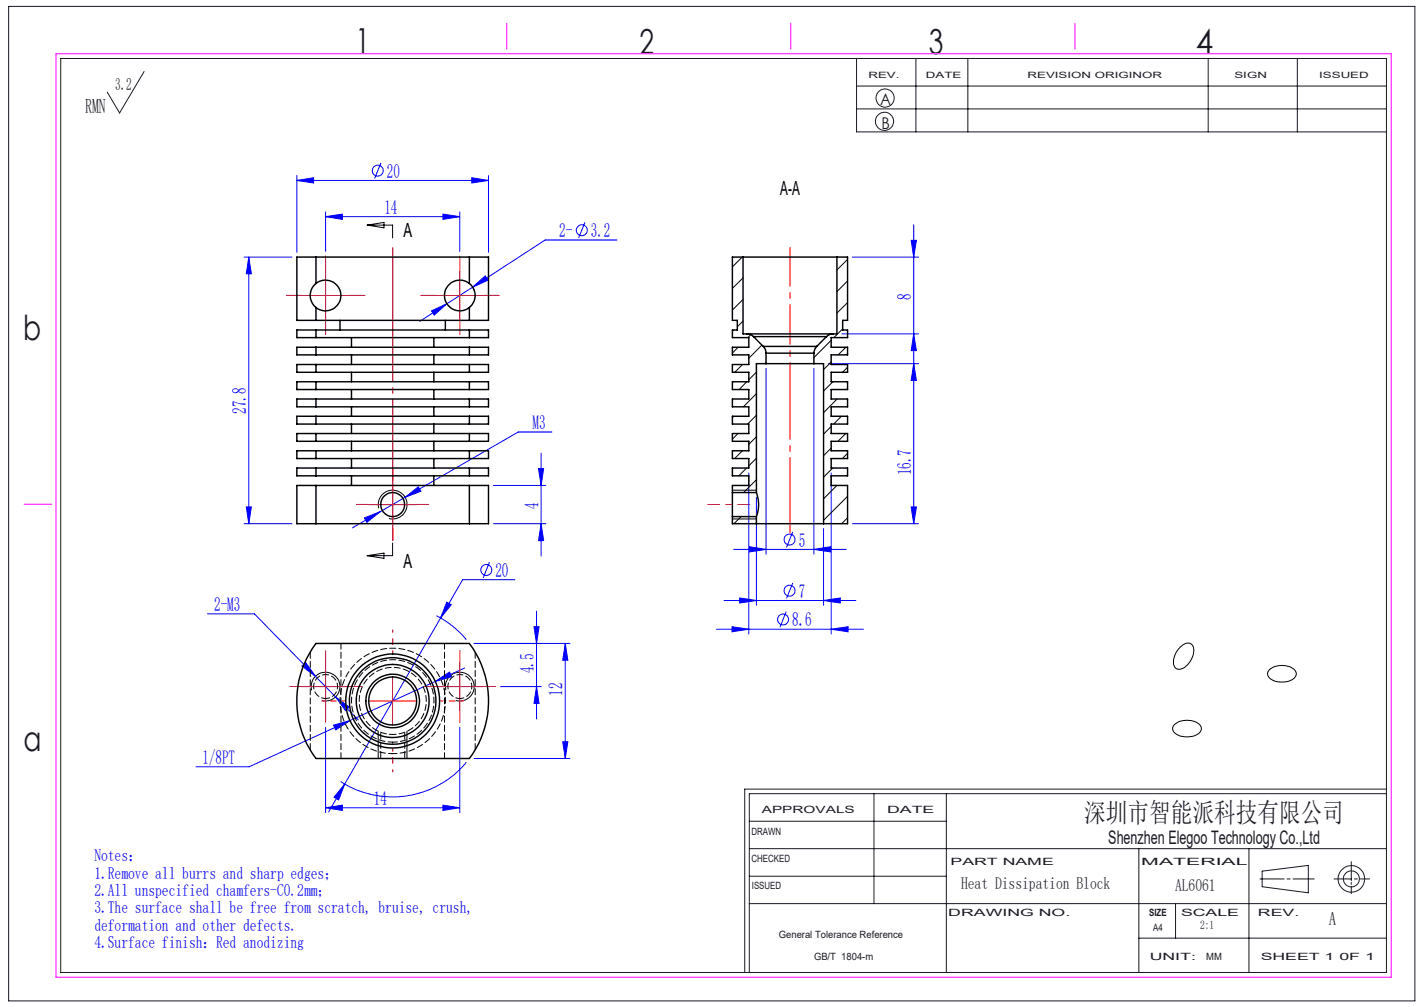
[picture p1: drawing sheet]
<svg xmlns="http://www.w3.org/2000/svg" width="297mm" height="210mm" viewBox="0 0 297 210" stroke-linecap="round" stroke-linejoin="round" font-family="sans-serif">
<g fill="none" stroke="#00f" stroke-width=".21">
<path d="M61.9 37.6l3.5-.5v1.1zM61.9 36.6v16M61.9 37.6h40M79.4 34l-1.3 3.2M98.4 37.1l3.5 .5-3.5 .6zM101.9 36.6v16M50.9 53.6h10M51.9 53.6l.5 3.5h-1zM51.9 53.6v55.6M67.9 45.2l3.5-.5v1zM67.9 44.2v8.2M67.9 45.2h28"/>
<path d="M92.4 44.7l3.5 .5-3.5 .5zM95.9 44.2v8.2M98.6 59.8l.4 .9M98.6 59.9l2.6-2.4 .6 .9zM98.6 59.9l-5.4 3.5M122 46.4l-1.3 3.2M128.7 50.1h-15l-15.1 9.8M177.8 53.6h13.8M190 50.1h1.1l-.5 3.5zM190.6 46.9v62.3M90 64.8l3.2-1.4-2.6 2.3zM93.2 63.4l-5.6 3.6"/>
<path d="M159.8 76.8v38.8M169.8 76.8v38.8M172.8 75.8h18.8M175.6 69.6h16M190.6 69.6l.5 3.5h-1.1zM190.6 75.8l.5 3.5h-1.1zM112.3 97.7h1.1l-.5 3.5zM112.9 94.5v21.4M115.1 90.1h-7l-23.6 13.6M156.2 98.6v33.6M173.4 98.6v33.6M50.9 109.2h10"/>
<path d="M51.4 105.7h1l-.5 3.5zM76 108l3.3-1.3-2.8 2.2zM84.5 103.7l2.7-2.2 .6 .9zM84.5 103.7l-11 6.4M102.1 117.2l-1.3 3.3M102.9 109.2h10.9M102.9 101.2h10.9M112.9 109.2l.5 3.5h-1.1zM153 114.6h23.5M156.3 114l3.5 .6-3.5 .5zM157.8 103.7v22.5M165.3 110.9l-1.3 3.3"/>
<path d="M169.8 114.6l3.4-.6v1.1zM171.8 110.2v16M177.8 109.2h13.8M190 105.7h1.1l-.5 3.5zM43.3 128h9.8l12.7 13M63 138.9l.7-.7 2.1 2.8zM91 128.4a19.6 19.6 0 0 1 6.3 5M91.9 128.9l-20 34.6M93.2 125.6l.9 .5-2.2 2.8zM96.9 139.3l-44.9 20.6h-11.1M98.9 134.2h20M107.4 120.9h-10.9l-4.6 8"/>
<path d="M111.4 130.7h1l-.5 3.5zM111.9 127.5v22.4M117.9 134.2v24M117.9 134.2l.5 3.5h-1zM149.4 131.2h30.7M151 125.2h27.5M152.7 130.7l3.5 .5-3.5 .6zM154.3 124.7l3.5 .5-3.5 .6zM164 127.6l-1.3 3.2M165.3 121.6l-1.3 3.2M171.8 125.2l3.5-.5v1.1zM173.4 131.2l3.5-.5v1.1z"/>
<path d="M65.8 141l4.2 4.3M67.9 151.7v17.8M69.6 151.2l3.4-.9-3 1.9zM70 145.3l2.8 2.2-.7 .7zM70 145.3l4.7 4.8M90.8 142.1l3-1.9 .4 .9zM95.9 151.7v17.8M97.3 159a19.9 19.9 0 0 1-26.3 4M98.9 158.2h20M104.4 143.2h8.5M111.9 143.2l.5 3.5h-1zM117.4 154.7h1l-.5 3.5z"/>
<path d="M67.9 168.4l3.5-.5v1.1zM67.9 168.4h28M71.9 163.5l-1.3 3.3-.9-.5zM71.9 163.5l-3.4 5.8M92.4 167.9l3.5 .5-3.5 .6z"/>
<circle cx="78.8" cy="35.6" r="1.14"/>
<circle cx="121.3" cy="48" r="1.15"/>
<circle cx="101.4" cy="118.9" r="1.14"/>
<circle cx="164.7" cy="112.5" r="1.13"/>
<circle cx="163.3" cy="129.2" r="1.14"/>
<circle cx="164.7" cy="123.2" r="1.13"/>
</g>
<g fill="none" stroke="#191924" stroke-width=".21">
<path d="M1.8 1.3h293.3v207.4h-293.3zM12.7 12.2h276.5v190.6h-276.5zM30.1 14.9l-5.2 8.7-2.5-4.4M178.6 12.2v15.3h110.6M178.6 17.9h110.6M191 12.2v15.3M201.9 12.2v15.3M252 12.2v15.3M270.6 12.2v15.3M178.6 22.7h110.6M156.3 177h132.9M156.3 171.3h41.1"/>
<path d="M182.3 165.5v22.9M197.4 165.5v37.3M237.5 177v25.8M260.5 177v25.8M281.8 179.7v4M289.2 165.5h-132.9v37.3M289.2 164.6h-133.9v38.2M156.3 188.4h132.9M156.3 182.7h41.1M237.5 195.6h51.7M245.2 188.4v7.2M262.8 183.3h5"/>
<path d="M263.2 181.7l9.7-1.2v5.7l-9.7-1.3zM268.4 183.3h.7M269.7 183.3h4.4M278.2 183.3h3.6M281.8 184v.4M281.8 184.8v1.6M282.5 183.3h.6M283.7 183.3h1.9"/>
<circle cx="184.5" cy="25.3" r="1.9"/>
<circle cx="184.6" cy="20.4" r="1.89"/>
<circle cx="281.9" cy="183.3" r="1.68"/>
<circle cx="281.9" cy="183.3" r="2.77"/>
</g>
<g fill="none" stroke="#000" stroke-width=".21">
<path d="M76.6 46.9h5.3v2.7M76.6 46.9l3.5-.5v1.1zM76.6 115.9l3.5-.6v1.1zM79 106a3 3 0 0 1 2.6-3.8 3 3 0 0 1 3.3 3.3 3 3 0 0 1-3.8 2.6M81.9 113.2v2.7h-5.3M152.8 102.2h5M152.8 108.2h5M246.2 134.9a1.68 1.68 0 0 1 2.4-.4 3.7 3.7 0 0 1-1.2 4.4 1.46 1.46 0 0 1-2.5 .1 4.1 4.1 0 0 1 1.3-4.1zM264.8 139.6a4.1 4.1 0 0 1 5.4 .4 1.54 1.54 0 0 1-1.3 2 4 4 0 0 1-4.4-1 1.21 1.21 0 0 1 .3-1.4zM65 144a3 3 0 0 1 2.6-3.8 3 3 0 0 1 3.3 3.2 3 3 0 0 1-3.8 2.7M78.9 152.5v5.7M84.9 152.5v5.7"/>
<path d="M93 144a2.99 2.99 0 0 1 2.6-3.8 2.99 2.99 0 0 1 3.3 3.2 2.99 2.99 0 0 1-3.8 2.7M245 151.1a4.1 4.1 0 0 1 5.4 .3 1.54 1.54 0 0 1-1.3 2 4 4 0 0 1-4.4-1 1.08 1.08 0 0 1 .3-1.3z"/>
</g>
<path d="M81.9 51.6v59.6" fill="none" stroke="#f00" stroke-width=".21" stroke-dasharray="30.5 1.3 1.3 1.3" stroke-dashoffset="2.6"/>
<path d="M164.8 75.8v35.4" fill="none" stroke="#f00" stroke-width=".21" stroke-dasharray="30.5 1.3 1.3 1.3" stroke-dashoffset="14.7"/>
<path d="M156.4 105.2h-8.8" fill="none" stroke="#f00" stroke-width=".21" stroke-dasharray="30.5 1.3 1.3 1.3" stroke-dashoffset="28"/>
<path d="M164.8 75.8v-4.2" fill="none" stroke="#f00" stroke-width=".21" stroke-dasharray="30.5 1.3 1.3 1.3" stroke-dashoffset="30.3"/>
<path d="M164.8 71.6v-20" fill="none" stroke="#f00" stroke-width=".21" stroke-dasharray="30.5 1.3 1.3 1.3" stroke-dashoffset="22.4"/>
<path d="M11.7 11.2h278.5v192.6h-278.5zM105.7 4.9v5.3M164.9 4.9v5.3M224.2 4.9v5.3M5 105.2h5.8" fill="none" stroke="#f0f" stroke-width=".21"/>
<g fill="none" stroke="#f00" stroke-width=".21" stroke-dasharray="30.5 1.3 1.3 1.3">
<path d="M67.9 56.6v-3.2M95.9 56.6v-3.2M62.9 61.6h-3.2M67.9 66.6v3.2M72.9 61.6h3.2M90.9 61.6h-3.2M95.9 66.6v3.2M100.9 61.6h3.2M76.9 105.2h-2.5M81.9 110.2v2.5M81.9 100.2v-2.5M86.9 105.2h2.5"/>
<path d="M67.9 138.2v-2.5M95.9 138.2v-2.5M62.9 143.2h-2.5M67.9 148.2v2.5M72.9 143.2h2.5M90.9 143.2h-2.5M95.9 148.2v2.5M100.9 143.2h2.5"/>
</g>
<path d="M67.9 56.6v10M95.9 56.6v10M62.9 61.6h10M90.9 61.6h10M76.9 105.2h10M81.9 100.2v10M67.9 138.2v10M95.9 138.2v10M62.9 143.2h10M76.9 146.2h10M81.9 141.2v10M90.9 143.2h10" fill="none" stroke="#f00" stroke-width=".21"/>
<path d="M81.9 136.2v-4.8M71.9 146.2h-4.8M81.9 156.2v4.8M91.9 146.2h4.8" fill="none" stroke="#f00" stroke-width=".21" stroke-dasharray="30.5 1.3 1.3 1.3" stroke-dashoffset="30"/>
<g fill="#00f">
<path d="M90 64.8l.6 .9 2.6-2.3zM98.6 59.9l3.2-1.5-.6-.9zM76 108l.5 .9 2.8-2.2zM84.5 103.7l3.3-1.3-.6-.9zM71.9 163.5l-2.2 2.8 .9 .5zM93.2 125.6l-1.3 3.3 2.2-2.8zM70 145.3l2.1 2.9 .7-.7zM63 138.9l2.8 2.1-2.1-2.8zM90.8 142.1l3.4-1-.4-.9zM69.6 151.2l.4 1 3-1.9z"/>
<path d="M154.3 124.7l3.5 .5-3.5 .6zM171.8 125.2l3.5-.5v1.1zM156.3 114l3.5 .6-3.5 .5zM169.8 114.6l3.4-.6v1.1zM152.7 130.7l3.5 .5-3.5 .6zM173.4 131.2l3.5-.5v1.1z"/>
<path d="M98.4 37.1l3.5 .5-3.5 .6zM61.9 37.6l3.5-.5v1.1z"/>
<path d="M112.9 109.2l.5 3.5h-1.1zM112.3 97.7h1.1l-.5 3.5z"/>
<path d="M190 50.1h1.1l-.5 3.5zM190.6 69.6l.5 3.5h-1.1zM190.6 75.8l.5 3.5h-1.1zM190 105.7h1.1l-.5 3.5z"/>
<path d="M111.4 130.7h1l-.5 3.5zM111.9 143.2l.5 3.5h-1zM117.9 134.2l.5 3.5h-1zM117.4 154.7h1l-.5 3.5z"/>
<path d="M51.9 53.6l.5 3.5h-1zM51.4 105.7h1l-.5 3.5z"/>
<path d="M67.9 45.2l3.5-.5v1zM92.4 44.7l3.5 .5-3.5 .5zM67.9 168.4l3.5-.5v1.1zM92.4 167.9l3.5 .5-3.5 .6z"/>
</g>
<g fill="none" stroke="#000" stroke-width=".3">
<path d="M65.9 53.6h-4v13.2h4M65.9 59.1a3.2 3.2 0 0 0 0 5M65.9 59.1a3.2 3.2 0 0 1 4.3 .3 3.2 3.2 0 0 1 0 4.4 3.2 3.2 0 0 1-4.3 .3M65.9 53.6v5.5M65.9 53.6h32M97.9 53.6h4v13.2h-4M97.9 59.1a3.2 3.2 0 0 1 0 5M97.9 59.1a3.2 3.2 0 0 0-4.3 .3 3.2 3.2 0 0 0 0 4.4 3.2 3.2 0 0 0 4.3 .3M97.9 53.6v5.5M155 53.6h19.6M155 53.6h-2.2v13.2h1v2h-1v1.6h3.4v2h-3.4v1.6h3.4v2h-3.4v1.6h3.4v2h-3.4v1.6h3.4v2h-3.4v1.6h3.4v2h-3.4v1.6h3.4v2h-3.4v1.6h3.4v2h-3.4v1.6h3.4v2h-3.4v1.6h3.4v2h-3.4v1.5M155 53.6v16h.8"/>
<path d="M174.6 53.6h2.2v13.2h-1v2h1v1.6h-3.4v2h3.4v1.6h-3.4v2h3.4v1.6h-3.4v2h3.4v1.6h-3.4v2h3.4v1.6h-3.4v2h3.4v1.6h-3.4v2h3.4v1.6h-3.4v2h3.4v1.6h-3.4v2h3.4v1.6h-3.4v2h3.4v8h-5M174.6 53.6v16h-.8M65.9 72.4h-4v1.6h4M65.9 76h-4v1.6h4M65.9 68.8h-4v1.6h4M65.9 79.6h-4v1.6h4M65.9 64.1v2.7M65.9 68.8v1.6M65.9 72.4v1.6M65.9 76v1.6M65.9 79.6v1.6M65.9 66.8h32"/>
<path d="M65.9 74h32M65.9 72.4h32M65.9 77.6h32M65.9 76h32M65.9 68.8h32M65.9 70.4h32M65.9 79.6h32M70.9 66.8v2M73.3 70.4v2M73.3 74v2M73.3 77.6v2M90.5 70.4v2"/>
<path d="M90.5 74v2M90.5 77.6v2M92.9 66.8v2M97.9 72.4h4v1.6h-4M97.9 76h4v1.6h-4M97.9 68.8h4v1.6h-4M97.9 79.6h4v1.6h-4M97.9 64.1v2.7M97.9 68.8v1.6M97.9 72.4v1.6M97.9 76v1.6M97.9 79.6v1.6"/>
<path d="M155.8 69.6l.5 .1 .9 .5M155.8 69.6h18M157.2 70.2h15.2M157.2 70.2l2 2M159.2 72.2a1.78 1.78 0 0 1 .6 1.5M159.2 72.2h11.2M159.8 73.7h10M159.8 75.8h10M159.8 75.8h-2v26.9M159.8 73.7v2.1M169.8 75.8h2v33.4M169.8 73.7v2.1"/>
<path d="M170.4 72.2l-.4 .5-.2 1M172.4 70.2l-2 2M173.8 69.6l-.6 .1-.8 .5M65.9 83.2h-4v1.6h4M65.9 86.8h-4v1.6h4M65.9 90.4h-4v1.6h4M65.9 97.6h-4v1.6h4M65.9 94h-4v1.6h4M65.9 83.2v1.6M65.9 86.8v1.6M65.9 90.4v1.6M65.9 94v1.6"/>
<path d="M65.9 97.6v1.6M65.9 83.2h32M65.9 84.8h32M65.9 86.8h32M65.9 88.4h32M65.9 90.4h32M65.9 92h32M65.9 94h32M65.9 95.6h32M65.9 81.2h32M65.9 97.6h32M65.9 99.2h32"/>
<path d="M73.3 81.2v2M73.3 84.8v2M73.3 88.4v2M73.3 92v2M73.3 95.6v2M73.3 99.2v2M90.5 81.2v2M90.5 84.8v2M90.5 88.4v2M90.5 92v2M90.5 95.6v2M90.5 99.2v2"/>
<path d="M97.9 83.2h4v1.6h-4M97.9 86.8h4v1.6h-4M97.9 90.4h4v1.6h-4M97.9 97.6h4v1.6h-4M97.9 94h4v1.6h-4M97.9 83.2v1.6M97.9 86.8v1.6M97.9 90.4v1.6M97.9 94v1.6M97.9 97.6v1.6M65.9 101.2h-4v8h4M65.9 101.2v8"/>
<path d="M65.9 101.2h32M65.9 109.2h32M97.9 101.2h4v8h-4M97.9 101.2v8M152.8 102.7v5M152.8 107.7v1.5h5M152.8 107.7h5M152.8 102.7h5M157.8 102.7a7 7 0 0 1 0 5M157.8 109.2h14M157.8 107.7v1.5M65.9 134.2h32a20 20 0 0 1 0 24h-32a20 20 0 0 1 0-24z"/>
<circle cx="81.9" cy="105.2" r="2.5"/>
<circle cx="81.9" cy="146.2" r="5.6"/>
<circle cx="81.9" cy="146.2" r="5"/>
<circle cx="81.9" cy="146.2" r="9"/>
<circle cx="81.9" cy="146.2" r="9.8"/>
<circle cx="81.9" cy="146.2" r="7.6"/>
</g>
<path d="M67.9 145.7a2.5 2.5 0 0 1-2.2-3.7 2.5 2.5 0 0 1 4.2-.3 2.5 2.5 0 0 1-1.6 3.9l-.4 .1M81.9 157.2a11 11 0 0 0 9.7-16.3 11 11 0 0 0-18.9-.7 11 11 0 0 0 8.3 16.9l.9 .1M95.9 145.7a2.5 2.5 0 0 1-2.2-3.7 2.5 2.5 0 0 1 4.2-.3 2.5 2.5 0 0 1-1.6 3.9l-.4 .1" fill="none" stroke="#000" stroke-width=".21" stroke-dasharray="1.3 .6" stroke-dashoffset=".4"/>
<path d="M81.9 154.8a8.6 8.6 0 0 1-7.6-12.7 8.6 8.6 0 0 1 14.8-.7 8.6 8.6 0 0 1-6.4 13.3l-.8 .1" fill="none" stroke="#000" stroke-width=".21" stroke-dasharray="1.3 .6" stroke-dashoffset=".3"/>
<path d="M81.9 153.2a7 7 0 0 1-6.2-10.3 7 7 0 0 1 12-.6 7 7 0 0 1-5.1 10.8l-.7 .1" fill="none" stroke="#000" stroke-width=".21" stroke-dasharray="1.3 .6" stroke-dashoffset=".6"/>
<path d="M64.7 135.9v20.5M99.1 156.4v-20.5" fill="none" stroke="#000" stroke-width=".21" stroke-dasharray="1.3 .6" stroke-dashoffset="-.1"/>
<path d="M92.7 134.2v24M71.1 158.2v-24" fill="none" stroke="#000" stroke-width=".21" stroke-dasharray="1.3 .6" stroke-dashoffset=".1"/>
<path d="M79.4 152.7v5.5M84.4 158.2v-5.5" fill="none" stroke="#000" stroke-width=".21" stroke-dasharray="1.3 .6" stroke-dashoffset="-.2"/>
<g fill="none" stroke="#000" stroke-width=".21">
<path d="M154.8 53.6l-2 2.1M155 58l-2.2 2.1M176.8 58.6l-2.2 2.2M176.8 54.1l-2.2 2.2M153.1 68.8l-.3 .3M154 72.4l-1.2 1.2M154.9 76l-1.7 1.6M155 62.4l-2.2 2.3M155 66.9l-1.2 1.2M155.8 79.6l-1.6 1.6M156.6 69.8l-.6 .6M157.8 77.6l-1.6 1.6"/>
<path d="M158.9 72l-2.7 2.7M159.8 75.6l-.2 .2M173.4 71l-3.6 3.6M173.4 75.5l-1.6 1.6M173.7 79.6l-1.9 2M175.8 68.6l-1.9 1.8M176.4 72.4l-1.6 1.6M176.8 76.6l-1.1 1M176.8 63.1l-2.2 2.2M153 86.8l-.2 .3M153.9 90.4l-1.1 1.2M154.8 94l-1.6 1.6"/>
<path d="M155.7 97.6l-1.6 1.6M157.8 82.1l-2.8 2.7M157.8 86.6l-1.9 1.8M157.8 91.1l-1.6 1.6M157.8 95.6l-1.6 1.5M173.4 93.4l-1.6 1.6M173.4 88.9l-1.6 1.6M173.7 97.6l-1.9 1.9M174.6 83.2l-2.8 2.9M175.5 86.8l-1.6 1.6M176.4 90.4l-1.6 1.6M176.8 81.1l-.2 .1"/>
<path d="M176.8 94.5l-1.1 1.1M176.8 99l-.2 .2M154.6 107.7l-1.5 1.5M157.8 109l-.2 .2M157.8 100l-2.7 2.7M174.6 101.2l-2.8 2.8M176.8 103.5l-5 5M176.8 108l-1.3 1.2"/>
</g>
<g font-size="7.2" fill="#191924">
<text x="74.1" y="11">1</text>
<text x="133.4" y="11.2">2</text>
<text x="193.7" y="11.3">3</text>
<text x="249.4" y="11.3">4</text>
<text x="4.8" y="70.9">b</text>
<text x="4.9" y="156.5">a</text>
</g>
<text font-size="5.6" fill="#191924" x="226.2" y="171.5">深圳市智能派科技有限公司</text>
<text font-size="4.2" fill="#191924" x="17.8" y="23.5">RMN</text>
<g font-size="4.1" fill="#00f">
<text x="80.7" y="37">20</text>
<text x="80.2" y="44.6">14</text>
<text x="116.7" y="49.5">2-</text>
<text x="123.2" y="49.5">3.2</text>
<text x="190" y="62.6" transform="rotate(-90 190 62.6)">8</text>
<text x="51.3" y="86.3" transform="rotate(-90 51.3 86.3)">27.8</text>
<text x="111.1" y="89.5">M3</text>
<text x="190" y="99.1" transform="rotate(-90 190 99.1)">16.7</text>
<text x="112.3" y="106.1" transform="rotate(-90 112.3 106.1)">4</text>
<text x="166.6" y="114">5</text>
<text x="103.3" y="120.3">20</text>
<text x="166.6" y="124.6">7</text>
<text x="44.7" y="127.4">2-M3</text>
<text x="165.2" y="130.6">8.6</text>
<text x="111.3" y="140.4" transform="rotate(-90 111.3 140.4)">4.5</text>
<text x="117.3" y="145.1" transform="rotate(-90 117.3 145.1)">12</text>
<text x="42.2" y="159.3">1/8PT</text>
<text x="78" y="167.9">14</text>
</g>
<g font-size="4.1">
<text x="162.7" y="40.6">A-A</text>
<text x="84.1" y="49.5">A</text>
<text x="84.1" y="118.4">A</text>
</g>
<g font-size="3.9" fill="#191924">
<text x="231.2" y="176">Shenzhen Elegoo Technology Co.,Ltd</text>
<text x="277.2" y="193">A</text>
</g>
<g font-size="3.5" fill="#191924">
<text x="24" y="18.7">3.2</text>
<text x="200.4" y="185.5">Heat Dissipation Block</text>
<text x="245.1" y="185.8">AL6061</text>
</g>
<g font-size="3.5" fill="#00f">
<text x="19.7" y="179.6">Notes：</text>
<text x="19.7" y="183.2">1.Remove all burrs and sharp edges；</text>
<text x="19.7" y="186.9">2.All unspecified chamfers-C0.2mm；</text>
<text x="19.7" y="190.5">3.The surface shall be free from scratch, bruise, crush,</text>
<text x="19.7" y="194.1">deformation and other defects.</text>
<text x="19.7" y="197.8">4.Surface finish：Red anodizing</text>
</g>
<g font-size="3.4" fill="#191924">
<text x="183.6" y="22">A</text>
<text x="183.8" y="27">B</text>
</g>
<text font-size="2.5" fill="#191924" x="250.3" y="193.8">2:1</text>
<g font-size="2.1" fill="#191924">
<text x="158.9" y="169.5">APPROVALS</text>
<text x="185" y="169.5">DATE</text>
<text x="156.7" y="174.2">DRAWN</text>
<text x="156.7" y="179.7">CHECKED</text>
<text x="156.8" y="185.4">ISSUED</text>
<text x="198.2" y="180.4">PART NAME</text>
<text x="238" y="180.4">MATERIAL</text>
<text x="197.8" y="191">DRAWING NO.</text>
<text x="239.7" y="191">SIZE</text>
<text x="246.3" y="191">SCALE</text>
<text x="262.4" y="191">REV.</text>
<text x="162.4" y="195.6">General Tolerance Reference</text>
<text x="240.5" y="194.1">A4</text>
<text x="169.8" y="200.2">GB/T 1804-m</text>
<text x="239.8" y="200.2">UNIT:</text>
<text x="251.6" y="200.2">MM</text>
<text x="262.9" y="200.2">SHEET 1 0F 1</text>
</g>
<g font-size="1.8" fill="#191924">
<text x="181.1" y="16.3">REV.</text>
<text x="193.1" y="16.3">DATE</text>
<text x="214.3" y="16.3">REVISION ORIGINOR</text>
<text x="257.5" y="16.3">SIGN</text>
<text x="275.1" y="16.3">ISSUED</text>
</g>
</svg>
